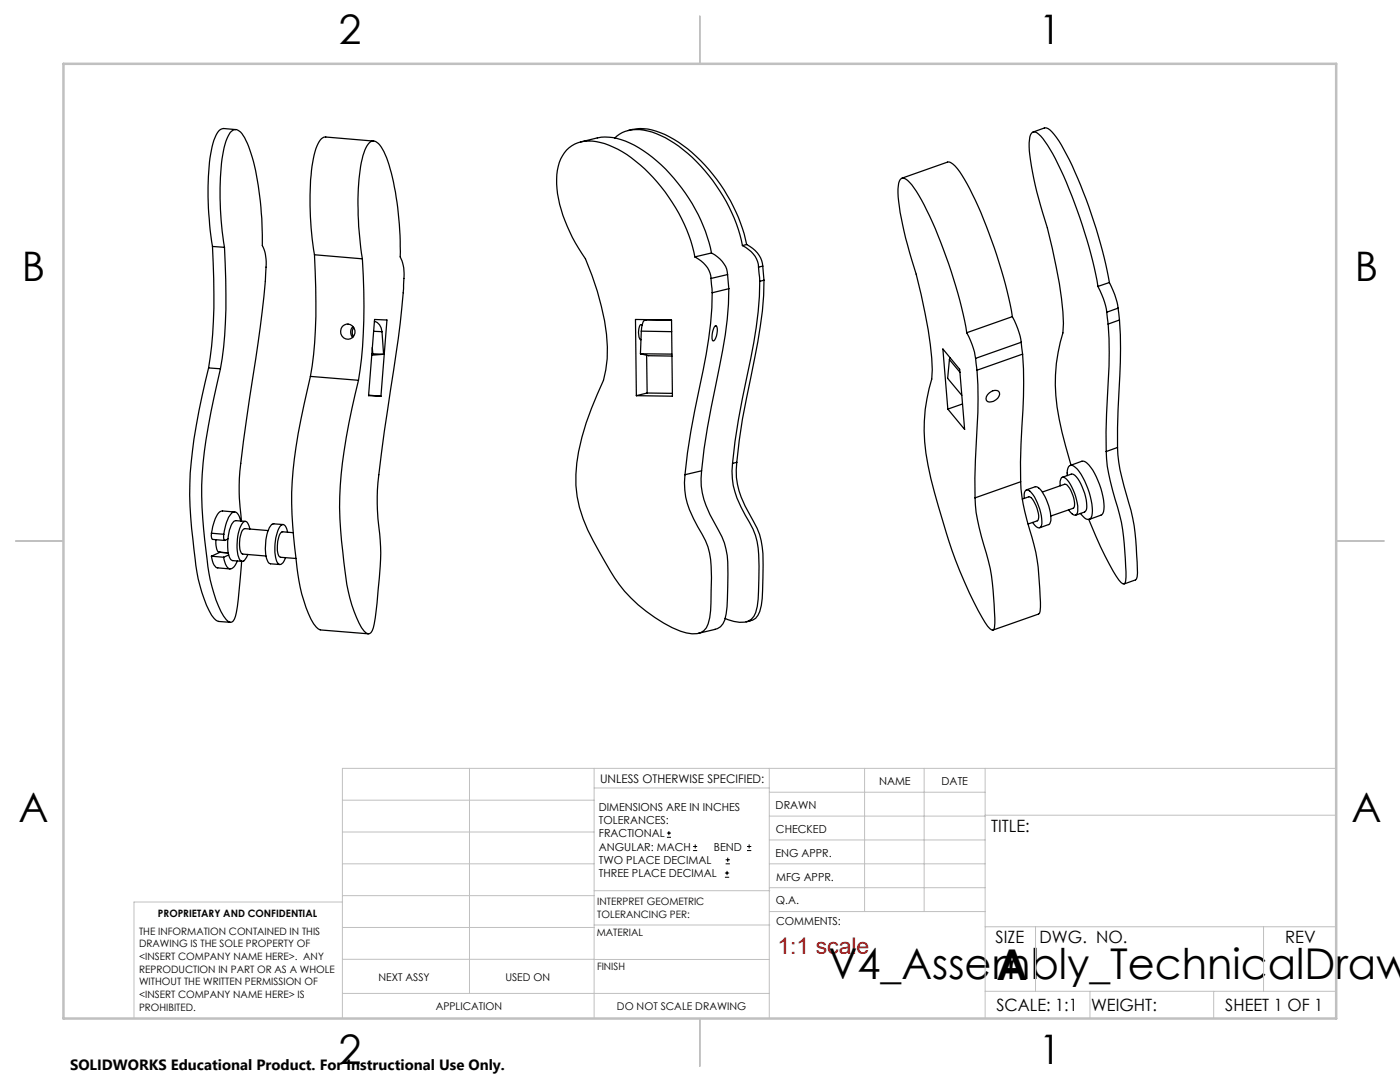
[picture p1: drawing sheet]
<svg xmlns="http://www.w3.org/2000/svg" width="279mm" height="216mm" viewBox="0 0 279 216" stroke-linecap="round" stroke-linejoin="round" font-family="sans-serif">
<g fill="none" stroke="#000" stroke-width=".25">
<path d="M47.1 25.9l-2.4-.3a2.09 2.09 0 0 0-1.8 1.9 33.3 33.3 0 0 0-1.4 11.9l.3 5.5 .6 4.3M74.6 28.2l-9.6-.9a2.1 2.1 0 0 0-1.7 1.8 33.7 33.7 0 0 0-1.4 12l.2 4.4 .7 5.3M115.9 28.3l3.3-.8a10.6 10.6 0 0 1 7.4 1.5 33.5 33.5 0 0 1 15.4 21.5M122.7 27.6a6.7 6.7 0 0 1 6.6-1.5 24.2 24.2 0 0 1 12.2 8.9 32.8 32.8 0 0 1 6.7 14M125.4 26a10.2 10.2 0 0 1 8.2 1.3 33 33 0 0 1 14.2 17.2l.7 2.2 .5 2.1M180 35.6l9.1-3.3a2.34 2.34 0 0 1 2 1.4 62.8 62.8 0 0 1 7.3 15.8 84.2 84.2 0 0 1 3.6 13.7M206.2 26.4l2.2-.9a1.47 1.47 0 0 1 1.6 .9 39.9 39.9 0 0 1 5.7 10.5 100.5 100.5 0 0 1 5.7 19.5M42.4 49.2a109 109 0 0 1-.8 24.2M42.4 49.2l2.4 .2M44.8 49.4a58.8 58.8 0 0 1-.1-20 5.8 5.8 0 0 1 1.7-3.4 1.56 1.56 0 0 1 2.1 1.1 29.5 29.5 0 0 1 3.2 11l.1 1.1a64.7 64.7 0 0 1 .6 9.8 9.4 9.4 0 0 1 .6 5.5 238 238 0 0 1-3.2 25.2l-1.2 8.4a49.6 49.6 0 0 0-.4 15.9M44.8 49.4a106 106 0 0 1-.8 24.2M62.8 50.8a106.5 106.5 0 0 1-.9 24.3"/>
<path d="M62.8 50.8l9.5 .8M72.3 51.6a56.7 56.7 0 0 1 .1-20.5 4.2 4.2 0 0 1 1.8-2.9 2.19 2.19 0 0 1 2.1 1.6 35.8 35.8 0 0 1 3.2 12.7 60.9 60.9 0 0 1 .4 8.8 8.9 8.9 0 0 1 .6 5.5 184.2 184.2 0 0 1-2.6 21.1l-1.8 12.5a53.5 53.5 0 0 0-.2 17.5l.1 1.2a117.6 117.6 0 0 1-1.5 16.2 1.2 1.2 0 0 1-1.1 1.2 3.5 3.5 0 0 1-1.8-2.2 34 34 0 0 1-3-12.2 74.7 74.7 0 0 1 1-27.7l1.9-8.5M72.3 51.6a108.8 108.8 0 0 1-.8 24.3M138.7 51.3a33.7 33.7 0 0 0-15.4-21.5 10.3 10.3 0 0 0-8-1.3 6.8 6.8 0 0 0-4.2 6.4 24 24 0 0 0 3.1 12.5l2.6 4.2a51.9 51.9 0 0 1 4.4 17.6 18.4 18.4 0 0 1-2 9.5 45.4 45.4 0 0 0-4.3 16 24.4 24.4 0 0 0 3.5 13.2l2.3 4.2a28.6 28.6 0 0 0 16.3 14.2 3.5 3.5 0 0 0 4-1 10.7 10.7 0 0 0 .9-5 50.3 50.3 0 0 0-.3-10 15.2 15.2 0 0 0-2.4-5.2 16 16 0 0 1-2.5-10.4M138.7 51.3a5.4 5.4 0 0 1 3.2 4.3M141.9 55.6l.2 2.8M142 50.5a5.4 5.4 0 0 1 3.2 4.3M142 50.5l-3.3 .8M142.1 58.4a89.3 89.3 0 0 1-2.6 19.5 143.3 143.3 0 0 0-2.8 16.8M145.2 54.8l.3 2.8M145.2 54.8l-3.3 .8M145.5 57.6a88.6 88.6 0 0 1-2.7 19.4 145.5 145.5 0 0 0-2.8 16.9"/>
<path d="M145.5 57.6l-3.4 .8M148.2 49a5.3 5.3 0 0 1 3.2 4.3M149 48.8a5.4 5.4 0 0 1 3.2 4.3M149 48.8l-.8 .2M151.4 53.3l.2 2.8M151.6 56.1a88.6 88.6 0 0 1-2.6 19.5 142.3 142.3 0 0 0-2.8 16.9M152.2 53.1l.3 2.8M152.2 53.1l-.8 .2M152.5 55.9a95.4 95.4 0 0 1-2.7 19.5 126.1 126.1 0 0 0-2.8 16.9M152.5 55.9l-.9 .2M219.1 57.2a94.7 94.7 0 0 0-9.6-27.4l-1.8-2.6a1.64 1.64 0 0 0-1.6-.8 3.4 3.4 0 0 0-.7 2.8 66.7 66.7 0 0 0 3.6 16.3 87.4 87.4 0 0 1 3.2 19l-.1 1.9a34.9 34.9 0 0 0-.2 19.9l1.8 6.5M219.1 57.2l1.1 2.4 .7 2.7"/>
<path d="M221.4 56.4l1.1 2.4 .6 2.7M221.4 56.4l-2.3 .8M41.6 73.4a101.6 101.6 0 0 0-3.7 25.4 106.7 106.7 0 0 0 2 18l.4 1.4a12.7 12.7 0 0 0 2.8 5.6l.4 .2 2.5 .2M41.6 73.4l2.4 .2M44 73.6a123.3 123.3 0 0 0-3.7 23.2 102.7 102.7 0 0 0 2 20.3l.4 1.3a12.2 12.2 0 0 0 2.8 5.6l.4 .2a1.19 1.19 0 0 0 1.1-1.2l.6-3.4 .6-7.6M61.9 75.1a116.3 116.3 0 0 0-3.7 23.2 106.6 106.6 0 0 0 2 20.2l.4 1.4a11.7 11.7 0 0 0 2.9 5.6l.4 .2 9.6 .8M61.9 75.1l9.6 .8M70.4 65.2a1.64 1.64 0 0 0 0 2.1M70.6 65.4l-.3 .8 .2 .9M73.6 78.8l2.4 .3M74.2 70.6h.2M74.3 69.4l.1 1.2"/>
<path d="M74.4 70.6l2.2 .1M74.6 66.1l1.6 .1M74.7 64.1a2.21 2.21 0 0 1 1.5 2.1M74.8 63.7l2.4 .2-1.2 15.2-2.4-.1zM76.2 66.2l.4 4.5M76.6 70.7l-2.4 .2M126.8 63.7l7.2 .2 .2 15.2-7.2-.1zM127.8 70.6l6.3 .1M127.8 70.6l1.6 .4h4.7M128 66.1l-.2 4.5M128 66.1l6.1 .1M128.2 64.9l-.2-.1a2.14 2.14 0 0 0-.5 2.2l.2 .7 .2 .1"/>
<path d="M129 63.8h.1M129 70.9l.2 7.5M129.2 78.4l-2.2 .6M129.2 78.4l5 .1M134 63.9l-5.1-.1a1.39 1.39 0 0 0-.8 1.5l-.1 .8M142.8 65a3.1 3.1 0 0 0-.5 3 .94 .94 0 0 0 .7-.9l.2-1.5-.3-.6M188.2 69.6l3.3 4.1 1 12-3.3-4.1zM189.5 71.8l2.1 2.5M189.5 71.8l-.4 3.7 2.8 3.4M189.6 71.4l-.1 .4M192.9 66.4a94.4 94.4 0 0 0-9.5-27.4l-1.9-2.6a1.61 1.61 0 0 0-1.6-.8 3.4 3.4 0 0 0-.7 2.9 67.7 67.7 0 0 0 3.6 16.2 87.4 87.4 0 0 1 3.3 19.1l-.2 1.8a35 35 0 0 0-.1 19.9 120.4 120.4 0 0 0 8.5 24.6l.9 1.7a11.8 11.8 0 0 0 2.7 3.9h.3l.2-.1a22.8 22.8 0 0 0-.1-6.4 40.5 40.5 0 0 0-2.4-12.1l-.5-1.9a23.4 23.4 0 0 1-.8-5.9M192.9 66.4l1.1 2.4 .7 2.7"/>
<path d="M194.7 71.5l.3 2.4M195 73.9a123 123 0 0 1-.3 17.9l-.1 7.5M197.1 78.7a1.72 1.72 0 0 1 2.2-.6 1.43 1.43 0 0 1-1 2 .95 .95 0 0 1-1.5-.5zM202 63.2l1.1 2.4 .7 2.7M202 63.2l-9.1 3.2M203.8 68.3l.3 2.4M203.8 68.3l-9.1 3.2M204.1 70.7a123 123 0 0 1-.3 17.9l-.1 7.5M204.1 70.7l-9.1 3.2M220.9 62.3l.3 2.4M221.2 64.7a122.6 122.6 0 0 1-.4 17.8v7.6M223.1 61.5l.3 2.4"/>
<path d="M223.1 61.5l-2.2 .8M223.4 63.9a129.8 129.8 0 0 1-.3 17.9l-.1 7.5M223.4 63.9l-2.2 .8M140 93.9a15.4 15.4 0 0 0 2.6 10.4 15.6 15.6 0 0 1 2.7 10.2l-.1 2.4a24.8 24.8 0 0 1-.6 6.8 2.42 2.42 0 0 1-1.9 1.9M140 93.9l-3.3 .8M146.2 92.5a15.4 15.4 0 0 0 2.5 10.3 14 14 0 0 1 2.7 7.9v4.8a23.1 23.1 0 0 1-.6 6.7 2.8 2.8 0 0 1-3.2 2l-1.1-.2-1.8-.6M147 92.3a15.4 15.4 0 0 0 2.6 10.3 15.6 15.6 0 0 1 2.7 10.2v2.5a22.7 22.7 0 0 1-.7 6.7 2.33 2.33 0 0 1-1.9 1.9l-.8 .2M147 92.3l-.8 .2M192.1 80.6l-2.9 1M203.7 96.1a48.3 48.3 0 0 0 2.6 12.6 58.9 58.9 0 0 1 1.3 13.3l-.3 .5M203.7 96.1l-9.1 3.2M204 99.6l1.4-.5a3.6 3.6 0 0 1 1.7 2.8l.2 1-.1 .9-2 .8"/>
<path d="M204.4 99.4v-.3a1.03 1.03 0 0 1 .6-1.3 4.7 4.7 0 0 1 2.3 3.1 6.2 6.2 0 0 1 .4 4.2l-.2 .2a1.48 1.48 0 0 1-1.4-1.1M204.8 97.8l2-.7a4.7 4.7 0 0 1 2.3 3.2 6.2 6.2 0 0 1 .4 4.2l-2 .8M208 98.2l4.5-1.6a2.27 2.27 0 0 1 1.4 1.7l.6 2.1a1.03 1.03 0 0 1-.3 1l-4.5 1.6M211.6 96.9v-.8a.67 .67 0 0 1 .8-.8 8.8 8.8 0 0 1 2.7 5.7v.5a1.03 1.03 0 0 1-.6 1.3l-.5-.2-.7-.9M212 95.2l1.8-.6a1.85 1.85 0 0 1 1.6 1.4 9.6 9.6 0 0 1 1.4 5.7l-.3 .5-1.8 .6M213 94.9v-.5a1.43 1.43 0 0 1 .7-1.5 3.1 3.1 0 0 1 2.1 1.8 13.9 13.9 0 0 1 2.1 8.2 .81 .81 0 0 1-.6 .7 .81 .81 0 0 1-.8-.2l-.9-1M213.6 92.9l2.3-.9a1.89 1.89 0 0 1 1.8 1.3 14.1 14.1 0 0 1 2.5 8.8l-.3 .6-2.5 .9M220.8 90.1a48.3 48.3 0 0 0 2.6 12.5 58.9 58.9 0 0 1 1.2 13.3l-.3 .6a2.42 2.42 0 0 1-1.6-1.6l-3.1-5.8-2.3-5.5M223 89.3a49.7 49.7 0 0 0 2.7 12.5 58.9 58.9 0 0 1 1.2 13.3l-.3 .6-2.3 .8M223 89.3l-2.2 .8M42.2 111l.3 1.4 .6 .8 2.8 .3M42.2 106.4a1.21 1.21 0 0 0 .2 1.2l2.5 .2"/>
<path d="M42.2 111l2.4 .2M42.2 106.4l2.5 .2M43.1 107.7a3.3 3.3 0 0 0 .5 2.4l1.9 .2M43.9 110.2l1.6 .1M43.9 110.2l-1.7 .8M43.9 110.2h.1M44.6 111.2l.4 1.4a.98 .98 0 0 0 .9 .9 .98 .98 0 0 0 1-.7l.5-.9M44.7 106.6a.87 .87 0 0 0 .2 1.2l.6-.3M45.6 110.7l-1 .5M46.8 102.2l-2.5-.2a3.1 3.1 0 0 0-1.7 2.5l-.4 1.9M48 104l-.4-1.3a.91 .91 0 0 0-.9-.5 .91 .91 0 0 0-.8 .7l-.7 1.3-.5 2.4M49 104l-2.1-.1a3.9 3.9 0 0 0-1.3 3 7.8 7.8 0 0 0 .4 4.7l.4 .3 1.9 .1"/>
<path d="M49.8 105.6l-.2-.9a.71 .71 0 0 0-.7-.7 .71 .71 0 0 0-.7 .7 9.7 9.7 0 0 0-.5 6.8 .65 .65 0 0 0 .7 .5 .65 .65 0 0 0 .6-.5l.4-.9M53.5 105.9l-4.7-.4a2.71 2.71 0 0 0-1 2.4 3.1 3.1 0 0 0 .5 2.6l4.8 .4M56.5 104.7l-2-.2a3.3 3.3 0 0 0-1.3 2.7 7.9 7.9 0 0 0 .4 5.1l.4 .2 1.8 .1M57.4 106.2l-.5-1.2a.62 .62 0 0 0-.6-.3 .62 .62 0 0 0-.5 .5 9.3 9.3 0 0 0-.4 7.1 .61 .61 0 0 0 .5 .3 .61 .61 0 0 0 .6-.3l.5-1M58.5 106.3l-2.2-.2a2.68 2.68 0 0 0-.9 2.4 3.2 3.2 0 0 0 .5 2.7l3.2 .2M142.7 125.6l-3.3 .8M207.3 122.5l-9.1 3.2"/>
<circle cx="69.4" cy="66.1" r="1.48"/>
</g>
<g fill="none" stroke="#000" stroke-width=".2">
<path d="M133.1 167.1h.8M133.1 166.2h.8M133.5 165.8v.9M138.3 169.7h.8M138.3 168.9h.8M138.7 168.5v.8M144.7 175h.8M144.7 174.2h.8M144.8 172.4h.9M144.8 171.6h.9M145.1 173.8v.8M145.2 171.1v.9"/>
<path d="M149.1 169.7h.8M149.1 168.9h.8M149.5 168.5v.8"/>
</g>
<g fill="none" stroke="#c0c0c0" stroke-width=".2">
<path d="M68.3 159.7h50.3M93.7 153.3v44.9M118.6 153.3v49.9M118.6 157.2h34.9M153.5 153.3v49.9M153.5 158.1h43.1M172.5 153.3v28.6M184.4 153.3v28.6M196.6 153.3v49.9M266.7 153.3h-198.4v49.9M68.3 178.7h50.3M68.3 172.4h50.3"/>
<path d="M68.3 166h50.3M68.3 180h-41.6v23.2M118.6 177.7h35M153.5 167.6h43.1M153.5 162.8h43.1M153.5 172.4h43.1M153.5 177.1h43.1M196.6 162.7h70.1M68.3 198.2h85.2M68.3 191.4l85.2 .1M68.3 185.1h50.3M118.6 184.6h35"/>
<path d="M153.6 181.9h43M196.6 197.8h70.1M196.6 184.9h70.1M206.7 184.9v12.9M217.5 197.8v5.4M242.2 197.8v5.4M252.2 184.9v12.9"/>
</g>
<path d="M139.7 3.2v9.5M3.1 107.9h9.6M266.7 107.9h9.5M139.7 203.2v9.6" fill="none" stroke="#c0c0c0" stroke-width=".25"/>
<path d="M12.7 12.7h254v190.5h-254z" fill="none" stroke="#c0c0c0" stroke-width=".5"/>
<g font-size="8.5">
<text x="165.3" y="195.4">V4_Assembly_TechnicalDraw</text>
<text x="198.9" y="195.5">A</text>
</g>
<g font-size="8.1">
<text x="67.6" y="8.9">2</text>
<text x="207.3" y="8.9">1</text>
<text x="4.4" y="56.1">B</text>
<text x="270.4" y="56.1">B</text>
<text x="3.7" y="164.1">A</text>
<text x="269.7" y="164.1">A</text>
<text x="67.6" y="212.4">2</text>
<text x="207.3" y="212.4">1</text>
</g>
<text font-size="4.6" fill="#c00" x="155.1" y="190.4">1:1 scale</text>
<g font-size="3.4">
<text x="197.8" y="166">TITLE:</text>
<text x="198.7" y="188.1">SIZE</text>
<text x="207.5" y="188.1">DWG. NO.</text>
<text x="256.5" y="188.2">REV</text>
<text x="198.8" y="201.7">SCALE: 1:1</text>
<text x="217.7" y="201.8">WEIGHT:</text>
<text x="244.5" y="201.7">SHEET 1 OF 1</text>
</g>
<text font-size="3" x="14" y="213.5">SOLIDWORKS Educational Product. For Instructional Use Only.</text>
<text font-size="2.4" x="119.8" y="156.2">UNLESS OTHERWISE SPECIFIED:</text>
<g font-size="2.2">
<text x="119.5" y="161.8">DIMENSIONS ARE IN INCHES</text>
<text x="154.8" y="161.4">DRAWN</text>
<text x="175.4" y="156.6">NAME</text>
<text x="187.9" y="156.7">DATE</text>
<text x="119.5" y="164.4">TOLERANCES:</text>
<text x="119.5" y="167.1">FRACTIONAL</text>
<text x="154.9" y="166.3">CHECKED</text>
<text x="119.5" y="169.7">ANGULAR: MACH</text>
<text x="119.5" y="172.4">TWO PLACE DECIMAL</text>
<text x="142.5" y="169.7">BEND</text>
<text x="154.8" y="170.9">ENG APPR.</text>
<text x="119.5" y="175">THREE PLACE DECIMAL</text>
<text x="154.9" y="175.7">MFG APPR.</text>
<text x="154.9" y="180.4">Q.A.</text>
<text x="154.9" y="184.6">COMMENTS:</text>
</g>
<g font-size="2.1">
<text x="75.5" y="195.7">NEXT ASSY</text>
<text x="100.9" y="195.7">USED ON</text>
<text x="86.9" y="201.5">APPLICATION</text>
<text x="123.1" y="201.6">DO NOT SCALE DRAWING</text>
</g>
<g font-size="2">
<text x="31.5" y="182.9">PROPRIETARY AND CONFIDENTIAL</text>
<text x="119.2" y="180.6">INTERPRET GEOMETRIC</text>
<text x="119.2" y="183.1">TOLERANCING PER:</text>
<text x="27.8" y="186.5">THE INFORMATION CONTAINED IN THIS</text>
<text x="27.8" y="189">DRAWING IS THE SOLE PROPERTY OF</text>
<text x="27.8" y="191.6">&lt;INSERT COMPANY NAME HERE&gt;. ANY</text>
<text x="119.1" y="186.7">MATERIAL</text>
<text x="27.8" y="194.1">REPRODUCTION IN PART OR AS A WHOLE</text>
<text x="27.8" y="196.6">WITHOUT THE WRITTEN PERMISSION OF</text>
<text x="119.1" y="193.5">FINISH</text>
<text x="27.8" y="199.1">&lt;INSERT COMPANY NAME HERE&gt; IS</text>
<text x="27.8" y="201.7">PROHIBITED.</text>
</g>
</svg>
